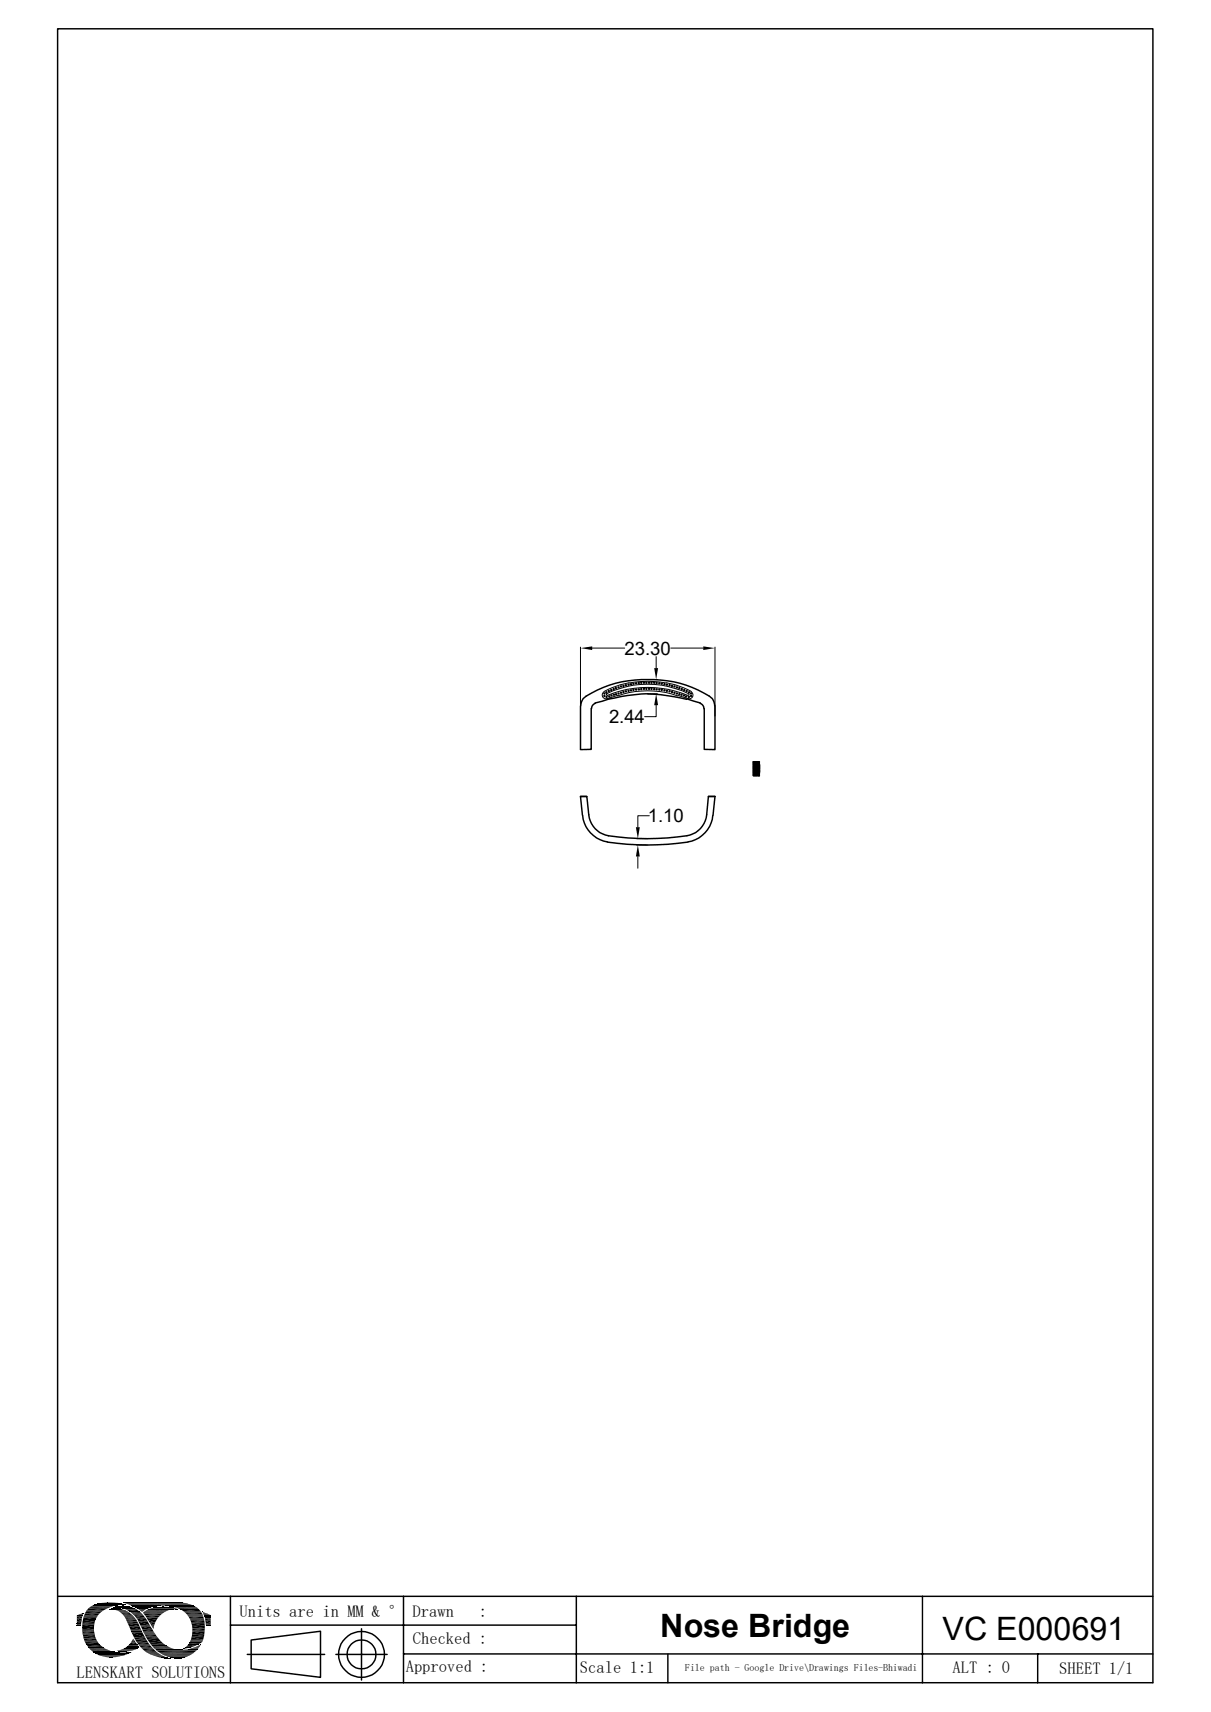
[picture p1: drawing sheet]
<svg xmlns="http://www.w3.org/2000/svg" width="210mm" height="297mm" viewBox="0 0 210 297" stroke-linecap="round" stroke-linejoin="round" font-family="sans-serif">
<g fill="none" stroke="#000" stroke-width=".25">
<path d="M10 5h189.9v286.9h-189.9zM112.3 117.9a18 18 0 0 0-11.2 3.3l-.3 .6-.1 .7M112.4 117.9a18 18 0 0 1 11.1 3.3l.3 .6 .2 .7M100.7 138.2h1.1l.3 3.2a4.1 4.1 0 0 0 3.4 3.6M100.7 122.5v7.5h1.8v-7.1M101.8 138.2h-1.1l.3 3.2M103.3 122l-.5 .3-.2 .6M105.5 121.3l-2.3 .7M112.4 120.4l-3.5 .2-3.3 .7M112.4 120.4l2.2 .1 4.5 .8M119.1 121.2l2.4 .8M121.4 122l.5 .3 .2 .6"/>
<path d="M122.9 138.2h1.1M124 138.2h-1.1l-.3 3.2a4.1 4.1 0 0 1-3.5 3.6 46 46 0 0 1-13.6 0M124 122.5v7.5h-1.9v-7.1M124 138.2l-.3 3.2M130.6 132.2v2.4h1.1M130.6 132.2h.1M130.6 132.2h1.1M130.8 132.2l-.2 .2M131 132.2l-.4 .3M131.2 132.2l-.6 .5M131.4 132.2l-.8 .7M131.5 132.2l-.9 .9"/>
<path d="M131.7 132.2v2.3M131.7 132.2l-1.1 1.1M131.7 132.4l-1.1 1M131.7 132.5l-1.1 1.1M131.7 134.2l-.4 .4M131.7 134.3l-.2 .3M131.7 132.7l-1.1 1.1M131.7 132.9l-1.1 1.1M131.7 133.1l-1.1 1.1M131.7 133.2l-1.1 1.2M131.7 133.4l-1.1 1.1M131.7 133.6l-.9 1"/>
<path d="M131.7 133.8l-.8 .8M131.7 133.9l-.6 .7M101 141.5a5.1 5.1 0 0 0 4.3 4.5M105.3 146.1a48.3 48.3 0 0 0 14 0M123.6 141.5a5.1 5.1 0 0 1-4.3 4.6M10 276.9h189.9M14.7 279.7h2.9M40 276.9v15M70 276.9v15M99.9 276.9v15M160 276.9v15M14.3 281.7h2.1"/>
<path d="M14.3 283.3h2.1M14.7 284.9h2.4M15 285.5h2.6M24.6 286.1h2.2M24.9 280.1h3.2M25.1 283.8h2.1M25.3 284h2.1M26.1 285.4h2.7M27.2 286.5h6.8M33.1 281.3h2.4M33.4 282.7h2.1M40 281.9h59.9"/>
<path d="M42.9 287h13.4M43.6 284.5l12-1.5v8l-12-1.5zM58.3 287h8.8M62.7 282.6v8.9M70 286.9h129.9M115.8 287v4.9M180 286.9v5"/>
<circle cx="62.7" cy="287" r="2.51"/>
<circle cx="62.7" cy="287" r="4"/>
</g>
<g fill="none" stroke="#000" stroke-width=".17">
<path d="M100.7 112.3v11.9M102.7 112.4h5.6M104.8 120a.67 .67 0 0 0-.3 .8 .67 .67 0 0 0 .8 .4M109.1 118.4l-1.5 .4-2.8 1.1M109.1 118.5l3.2-.3 3.2 .3M112.4 117.9h1.6M113.8 113.9v2M115.6 118.4l1.5 .4 2.7 1.1M116.3 112.4h5.7M119.8 120a.67 .67 0 0 1 .3 .8 .67 .67 0 0 1-.8 .4l-.4-.1M124 112.3v11.9M105.2 120.4a16 16 0 0 1 14.3 0l-.2 .2"/>
<path d="M105.2 120.4v.1l.1 .1M105.3 120.7a18.2 18.2 0 0 1 14 0M105.8 121.1l-.5 .1M107.1 120.6l-1.4 .5M107.1 120.7a15.7 15.7 0 0 1 10.4 0M112.4 120.4h1.6M113.8 122.3v2h-2M117.6 120.6l1.3 .5M110.4 145.5h1.9M110.4 146.6h1.9M110.6 148.6v2M112.6 141.5h-2v2"/>
<path d="M14.7 279.9h2.6M15 279.4h3M15.3 279h3.5M15.7 278.7h3.9M15.9 278.6h4M16 278.6h4.2M16 278.5h4.4M16.2 278.5h4.3M16.3 278.4h5.5M16.4 278.4h5.4M16.5 278.3h5.1M16.7 278.3h4.7"/>
<path d="M16.9 278.2h4.3M17.1 278.2h3.9M17.5 278.1h3M17.6 278.1h2.9M19 279.2h2.1M19.1 279.2h2.2M19.7 278.8l3.3 .1M19.8 278.8h3M19.8 278.8h2.9M19.9 278.7h2.7M20.2 278.7h2.2M20.6 279h2.7"/>
<path d="M21.3 279h2M21.3 279.1h2.4M21.3 278h10.3M21.4 278.1h10.5M21.5 278.1h11M21.8 278h7.4M21.8 278.2h10.8M21.8 278.4h-5.6M22 278.3h10.9M22.2 278.3h10.8M22.3 278.4h10.9M22.5 278.4h10.8"/>
<path d="M22.6 278.5h11M22.8 278.6h10.8M22.8 278.6h5.1M22.9 278.6h4.4M23 278.7h4.2M23.2 278.8h3.3M23.4 278.8h2.8M23.5 278.9h2.5M23.7 279h2.1M24.8 279.8h3.7M24.8 279.8h3.5M24.8 279.9h3.4"/>
<path d="M24.9 279.7h3.8M25 279.6h3.7M25.1 279.5h4M25.4 279.4h3.8M25.4 279.3h4.2M25.7 279.2h4.2M26 279.1h4.8M26.2 279h4.4M26.2 279h4.2M26.6 278.9h3.5M26.8 278.9h3.1M27.1 278.8h2.6"/>
<path d="M27.3 278.8h2.2M28.7 278.6h5M29.3 278.6h4.4M29.4 278.7h4.5M30.1 278.8h4M30.4 278.9h3.8M30.7 279h3.7M30.8 279.2h-5M31 279.1h3.5M31.2 279.2h3.3M31.9 279.7h3M32.1 279.8h2.9"/>
<path d="M14.3 282.3h2M14.3 282.8h2M14.3 283h2M14.3 283.1h2M14.3 283.5h2.1M14.4 281h2.2M14.5 280.5h2.3M14.5 284.2h2.1M14.6 284.7h2.3M15 285.3h2.3M15.3 285.8h2.7M15.4 285.9h2.6"/>
<path d="M15.4 285.9h2.8M15.5 286h2.8M15.6 286.1h3M15.7 286.3h3.3M15.9 286.4h3.1M15.9 286.4h3.6M16 286.6h3.9M16.2 286.6h3.7M16.2 286.6h4.2M16.3 286.7h4.4M16.3 286.7h5.2M16.3 286.8h6.3"/>
<path d="M16.6 286.9h5.8M16.6 286.9h5.7M16.7 287h5.5M16.9 287h5M17 287.1h4.8M17.1 287.1h4.6M17.1 287.2h4.5M17.4 287.3h4M17.7 287.3h3.2M17.9 287.4h2.8M20.2 286.4h2.7M20.2 286.4h2.5"/>
<path d="M20.5 286.3h2.6M20.7 286.2h2.8M21.1 286.2h2.5M21.2 286.1h2.6M21.5 285.9h2.5M21.5 286h2.3M21.8 285.8h2.3M21.9 285.7h2.2M22 285.7h2M22 285.6h2M24.1 285.8h-2.3M25.1 280.2h2.7"/>
<path d="M25.4 280.6h2M25.4 286.8h2.1M26.1 285.2h2.4M26.3 285.5h2.6M26.4 285.6h2.7M26.5 285.7h2.8M26.5 285.8h3.1M26.7 285.9h3.1M26.8 286h3.3M26.8 286.1h3.4M26.9 286.1h3.6M27 286.2h4.1"/>
<path d="M27.1 286.2h4.6M27.1 286.3h7.1M27.1 286.3h7M27.6 286.7h6.1M27.8 286.9h5.7M27.9 286.9h5.5M28 287h5.3M28.2 287.1h5M28.5 287.2h4.4M28.8 287.3h3.9M29 287.5h3.4M29.5 287.5h2.6"/>
<path d="M29.6 287.6h2.4M31.7 286.2h2.5M32.4 280.1h2.7M32.5 280.2h2.7M32.6 280.3h2.6M32.6 280.4h2.6M32.7 280.5h2.6M32.8 285h2.1M32.8 285.1h2M32.9 285h2.1M32.9 280.9h2.5M32.9 284.9h2.2"/>
<path d="M32.9 284.9h2.1M32.9 284.8h2.2M33 284.7h2.1M33 284.6h2.2M33.1 284.5h2.1M33.1 284.6h2.1M33.1 281.5h2.4M33.2 283.9h2.2M33.4 282.5h2.1"/>
<circle cx="105.6" cy="119.9" r=".12"/>
<circle cx="106" cy="119.7" r=".12"/>
<circle cx="106.4" cy="119.5" r=".12"/>
<circle cx="106.8" cy="119.4" r=".12"/>
<circle cx="107.3" cy="119.2" r=".12"/>
<circle cx="107.7" cy="119.1" r=".12"/>
<circle cx="108.1" cy="119" r=".12"/>
<circle cx="108.5" cy="118.9" r=".12"/>
<circle cx="108.5" cy="119.9" r=".12"/>
<circle cx="109" cy="118.8" r=".12"/>
<circle cx="109" cy="119.8" r=".12"/>
<circle cx="109.4" cy="119.8" r=".12"/>
<circle cx="109.4" cy="118.7" r=".12"/>
<circle cx="109.9" cy="118.6" r=".12"/>
<circle cx="109.9" cy="119.7" r=".12"/>
<circle cx="110.3" cy="119.6" r=".12"/>
<circle cx="110.3" cy="118.5" r=".12"/>
<circle cx="110.8" cy="118.5" r=".12"/>
<circle cx="110.8" cy="119.6" r=".12"/>
<circle cx="111.2" cy="118.4" r=".12"/>
<circle cx="111.2" cy="119.5" r=".12"/>
<circle cx="111.7" cy="118.4" r=".12"/>
<circle cx="111.7" cy="119.5" r=".12"/>
<circle cx="112.1" cy="119.5" r=".12"/>
<circle cx="112.1" cy="118.4" r=".12"/>
<circle cx="112.6" cy="119.5" r=".12"/>
<circle cx="112.6" cy="118.4" r=".12"/>
<circle cx="113" cy="118.4" r=".12"/>
<circle cx="113" cy="119.5" r=".12"/>
<circle cx="113.5" cy="118.4" r=".12"/>
<circle cx="113.5" cy="119.5" r=".12"/>
<circle cx="113.9" cy="119.6" r=".12"/>
<circle cx="113.9" cy="118.5" r=".12"/>
<circle cx="114.3" cy="119.6" r=".12"/>
<circle cx="114.3" cy="118.5" r=".12"/>
<circle cx="114.8" cy="119.7" r=".12"/>
<circle cx="114.8" cy="118.6" r=".12"/>
<circle cx="115.2" cy="118.7" r=".12"/>
<circle cx="115.2" cy="119.8" r=".12"/>
<circle cx="115.7" cy="118.8" r=".12"/>
<circle cx="115.7" cy="119.8" r=".12"/>
<circle cx="116.1" cy="119.9" r=".12"/>
<circle cx="116.1" cy="118.9" r=".12"/>
<circle cx="116.5" cy="119" r=".12"/>
<circle cx="117" cy="119.1" r=".12"/>
<circle cx="117.4" cy="119.2" r=".12"/>
<circle cx="117.8" cy="119.4" r=".12"/>
<circle cx="118.2" cy="119.5" r=".12"/>
<circle cx="118.7" cy="119.7" r=".12"/>
<circle cx="119.1" cy="119.9" r=".12"/>
<circle cx="104.8" cy="120.3" r=".12"/>
<circle cx="104.8" cy="120.7" r=".12"/>
<circle cx="105.2" cy="120.1" r=".12"/>
<circle cx="105.2" cy="120.9" r=".12"/>
<circle cx="105.7" cy="120.8" r=".12"/>
<circle cx="106" cy="120.6" r=".12"/>
<circle cx="106.5" cy="120.5" r=".12"/>
<circle cx="106.9" cy="120.4" r=".12"/>
<circle cx="107.3" cy="120.3" r=".12"/>
<circle cx="107.7" cy="120.2" r=".12"/>
<circle cx="108.1" cy="120.1" r=".12"/>
<circle cx="116.5" cy="120.1" r=".12"/>
<circle cx="117" cy="120.2" r=".12"/>
<circle cx="117.4" cy="120.3" r=".12"/>
<circle cx="117.8" cy="120.4" r=".12"/>
<circle cx="118.2" cy="120.5" r=".12"/>
<circle cx="118.6" cy="120.6" r=".12"/>
<circle cx="119" cy="120.8" r=".12"/>
<circle cx="119.5" cy="120.9" r=".12"/>
<circle cx="119.5" cy="120.1" r=".12"/>
<circle cx="119.8" cy="120.3" r=".12"/>
<circle cx="119.8" cy="120.7" r=".12"/>
</g>
<g fill="#000">
<path d="M100.7 112.4l2-.3v.7zM113.5 115.9h.6l-.3 2zM122 112.1l2 .3-2 .4zM113.8 120.4l.3 1.9h-.6zM110.6 146.6l.4 2h-.7zM110.3 143.5h.7l-.4 2zM14.3 279.9h.1zM13.8 280l.5-.1 .1 .1zM14.3 279.9h.1v.1zM14.4 279.9l.1-.1zM18.3 278h1.6zM18.7 278h1.2z"/>
<path d="M19.1 279.1h1.9zM19.2 279.1h1.8zM19.2 279.1h1.7zM19.4 279.1h1.5zM19.5 279.1h1zM19.4 279.1h1.2zM19.5 279.1h1.1zM19.6 279.1h.9zM19.6 279.2l1.9 .1zM19.7 278.8h.2zM19.6 279.1h.8zM19.8 279.1h.6z"/>
<path d="M20 279.3l1.7 .1zM19.8 279.1h.4zM20.1 279l.1 .1zM20.2 279.4h1.6zM20.4 279.4l1.7 .2h-1.4zM20.4 279.4h1.4l.3 .2zM20.5 278.7h1.8zM20.5 278.7h1.7zM20.6 278.6l1.6 .1zM20.7 279.6l1.7 .1h-1.5zM20.7 279.6h1.4l.3 .1zM20.6 278.6h1.4z"/>
<path d="M20.9 278.6h1.1zM20.9 279.7l1.6 .1zM21 279.8l1.7 .2h-1.4zM21 279.8h1.5l.2 .2zM21.2 278.6h.3zM20.9 278.6h.8zM21.2 278.6h.5zM21.5 278.4h.3zM21.8 279.2h1.9zM22.4 279.6h1.9zM22.5 279.6h1.8zM22.5 279.6l1.8 .1z"/>
<path d="M22.6 279.7l2 .2h-1.7zM22.6 279.7h1.7l.3 .2zM22.9 279.9l1.9 .2h-1.7zM22.9 279.9h1.7l.2 .2zM23.7 279l1.9 .1zM23.8 279.1h1.8zM23.8 279.1h1.6zM24 279.1h1.4zM24 279.1l1.3 .1zM24 279.2l1 .2h-.7zM24 279.2h1.3l-.3 .2zM24.3 279.4l.6 .1z"/>
<path d="M24.3 279.4h.7zM24.4 279.5l.3 .1zM24.4 279.5h.5zM24.6 279.6v.1zM24.6 279.6h.1zM27.5 278.8h2zM27.5 278.8h1.9zM28.2 278.8h1.2zM28.2 278.8h.7zM30.4 279.2h.4zM30.4 279.2h.5zM30.7 279.2h.2z"/>
<path d="M30.9 278h.2zM35.1 279.7h.2zM35.1 279.7l.5 .1h-.4zM35.1 279.7l.5 .1zM35.2 279.8l.8 .2h-.7zM35.2 279.8l.8 .2zM35.3 280l1 .1h-1zM35.3 280h.7l.3 .1zM13.3 280.2h1.1zM13.3 280.2l1 .1zM13.3 280.3l1 .1h-1zM13.3 280.3h1v.1z"/>
<path d="M13.3 280.4l.9 .4h-.9zM13.3 280.4h1l-.1 .4zM13.3 280.8h.9zM13.3 280.8l.8 .5h-.8zM13.3 280.8h.9l-.1 .5zM13.3 281.3l.8 .4h-.8zM13.3 281.3h.8v.4zM13.3 281.7h.8zM13.3 281.7l.8 .2h-.8zM13.3 281.7h.8v.2zM13.3 281.9h.8zM13.3 281.9l.8 .1z"/>
<path d="M13.4 280.2h1zM13.7 280.1l.7 .1zM13.7 280.1h.7zM13.8 280h.6zM14.3 282.3l2 .4h-2zM14.3 282.3h2v.4zM18.3 287.4l1.9 .1zM18.3 287.4h1.9zM18.4 287.5h1.1zM18.4 287.5h1.8zM18.9 287.5h.6zM19 287.5h.5z"/>
<path d="M20.4 286.4l1.9 .1zM20.4 286.4h2zM20.6 286.5h1.5zM20.6 286.5h1.7zM20.7 286.5h1.1zM20.7 286.5h1.4zM21 286.5h.6zM21 286.5h.8zM21.3 280l1.7 .2h-1.6zM21.3 280h1.4l.3 .2zM21.3 286.5h.3zM21.4 286.5h.2z"/>
<path d="M21.4 280.2l1.8 .3h-1.6zM21.4 280.2h1.6l.2 .3zM21.6 280.5h1.6zM21.6 280.5l1.8 .2h-1.7zM21.6 280.5h1.6l.2 .2zM21.7 280.7l1.8 .1h-1.7zM21.7 280.7h1.7l.1 .1zM21.8 280.8l1.8 .2h-1.7zM21.8 280.8h1.7l.1 .2zM21.9 281l1.8 .1zM21.9 281.1l1.9 .2h-1.8zM21.9 281.1h1.8l.1 .2z"/>
<path d="M21.5 286.7h1.1zM21.9 286.7h.7zM22 281.3l1.8 .1zM22 286.7h.6zM22.1 281.4l1.9 .3h-1.8zM22.1 281.4h1.7l.2 .3zM22.1 285.6l1.9 .1zM22.1 285.6h1.9zM22.2 281.7l2 .5h-1.8zM22.2 281.7h1.8l.2 .5zM22.2 285.5l1.8 .1zM22.2 285.5h1.7z"/>
<path d="M22.2 286.7h.5zM22.3 286.7h.4zM22.4 286.7h.3zM22.4 282.2l2.1 .5h-1.9zM22.4 282.2h1.8l.3 .5zM22.4 285.3h1.4zM22.4 285.3l1.5 .2h-1.7zM22.4 285.3h1.4l.1 .2zM22.6 286.6h.2zM22.6 282.7l1.9 .1zM22.7 282.8l1.9 .1zM22.7 282.9l1.9 .1z"/>
<path d="M22.7 285l1.1 .3h-1.4zM22.7 285h.9l.2 .3zM22.7 283h1.9zM22.7 284.9l.9 .1zM22.8 283l1.9 .2h-1.9zM22.8 283h1.8l.1 .2zM22.8 283.2l2.3 .9h-1.9zM22.8 283.2h1.9l.4 .9zM22.9 284.7l.6 .2h-.8zM22.9 284.7h.5l.1 .2zM22.6 286.6h.3zM22.9 284.6l.5 .1h-.5z"/>
<path d="M22.9 284.6h.4l.1 .1zM23 284.4h.2zM23 284.4l.3 .2h-.4zM23 284.4l.3 .2zM23.1 284.4h.1zM23.1 280.1l1.8 .2h-1.5zM23.1 280.1h1.7l.1 .2zM23.4 280.3l1.8 .4h-1.6zM23.4 280.3h1.5l.3 .4zM23.6 280.7l1.7 .1zM23.7 280.8l1.9 .4h-1.6zM23.7 280.8h1.6l.3 .4z"/>
<path d="M24 281.2l1.6 .1zM24 281.3l2 .7h-1.7zM24 281.3h1.6l.4 .7zM24.3 282l1.8 .2h-1.7zM24.3 282h1.7l.1 .2zM24.4 282.2l2 .5h-1.7zM24.4 282.2h1.7l.3 .5zM24.7 282.7l1.9 .3h-1.8zM24.7 282.7h1.7l.2 .3zM24.8 283l1.9 .2h-1.8zM24.8 283h1.8l.1 .2zM24.9 283.2h1.8z"/>
<path d="M24.9 283.2l1.9 .1zM24.9 283.3h1.9zM25 283.3l1.9 .1zM25 283.4l2 .1h-1.9zM25 283.4h1.9l.1 .1zM25.1 283.5l1.9 .1zM25.4 280.6l2 .1zM25.4 280.7l1.7 .4h-1.4zM25.4 280.7h2l-.3 .4zM25.5 284.4l2.5 .5h-2.1zM25.5 284.4h2.1l.4 .5zM25.7 281.1l1.2 .4h-.9z"/>
<path d="M25.7 281.1h1.4l-.2 .4zM25.8 286.9l2 .1h-1.7zM25.8 286.9h1.7l.3 .1zM26 281.5l.9 .1zM26 281.6l.8 .3h-.6zM26 281.6h.9l-.1 .3zM26.1 287l2 .2h-1.5zM26.1 287h1.7l.3 .2zM26.2 281.9l.5 .2h-.4zM26.2 281.9h.6l-.1 .2zM26.3 282.1l.4 .1h-.3zM26.3 282.1h.4v.1z"/>
<path d="M26.4 282.2l.2 .3zM26.4 282.2h.3l-.1 .3zM26.5 282.5l.1 .1zM26.6 287.2l1.7 .1zM26.8 287.3l1.9 .2h-1.2zM26.8 287.3h1.5l.4 .2zM27.5 287.5h1.3zM27.6 287.5l1.4 .1zM28 287.6h1.1zM28.1 287.6l1.1 .1zM28.2 287.7h1.1zM28.5 287.7h.9z"/>
<path d="M28.6 287.7h.9zM29 287.7h.5zM29.2 287.7h.3zM29.3 287.7h.2zM29.6 287.5l2 .2zM30.2 287.7h1.3zM30.2 287.7h1.4zM30.4 287.7h.9zM30.4 287.7h1.1zM30.5 287.7h.5zM30.5 287.7h.8zM30.7 287.7h.3z"/>
<path d="M31.8 286h.2zM31.8 286h.1zM31.8 286h.4zM31.9 286h.4zM32.1 285.8h.8zM32.1 285.8h.9zM31.9 286l.2-.2 .2 .2zM32.1 285.8h.8l-.6 .2zM32.1 285.8h1zM32.2 285.8h.9zM32.3 286.2h1.9zM32.2 285.8l.2-.2 .7 .2z"/>
<path d="M32.4 285.6h1.3l-.6 .2zM32.5 285.5l1.2 .1zM32.5 285.5h1.3zM32.6 286.1h1.6zM32.7 285.2l1.1 .3h-1.3zM32.7 285.2h1.8l-.7 .3zM32.7 286.1h1.5zM32.7 285.2h1.8zM32.8 285l2 .1zM32.8 285.1l1.7 .1h-1.8zM32.8 285.1h2l-.3 .1zM32.8 286.1h1.5z"/>
<path d="M33.1 286h1.3zM33.2 281.6l2.3 .5h-2.2zM33.2 281.6h2.3v.5zM33.2 284l2 .5h-2.1zM33.2 284h2.1l-.1 .5zM33.2 286h1.2zM33.4 283l2 .5h-2.1zM33.4 283h2.1l-.1 .5zM33.4 285.9h1zM33.6 285.8h.9zM33.7 285.8h.8zM33.9 285.7h.6z"/>
<path d="M34.1 285.7h.5zM34.1 285.7l.3-.2 .2 .2zM34.4 285.5h.3l-.1 .2zM34.4 285.5l.3-.1v.1zM34.7 285.4v.1zM34.7 285.4l.1-.1zM35.3 280.1l1.1 .1zM35.3 280.2h1.2zM35.3 280.2l1.2 .1zM35.4 280.3l1.1 .1h-1.1zM35.4 280.3h1.1v.1zM35.4 280.4h1.1z"/>
<path d="M35.5 280.4l1 .2h-1zM35.5 280.4h1v.2zM35.5 280.6h1zM35.5 280.6l1 .1zM35.6 280.7l.9 .1zM35.6 280.8l.9 .3h-.9zM35.6 280.8h.9v.3zM35.6 281.1h.9zM35.6 281.1l.9 .5h-.8zM35.6 281.1h.9v.5zM35.7 281.6l.8 .2h-.8zM35.7 281.6h.8v.2z"/>
<path d="M35.7 281.8l.8 .2h-.8zM35.7 281.8h.8v.2zM35.7 282h.8zM35.7 282l.8 .1zM35.8 282.1h.7zM35.9 282.1h.6zM36 282.1h.5zM36.4 282.1h.1z"/>
</g>
<g fill="none" stroke="#000" stroke-width=".21">
<path d="M14.9 279.5h3M15.5 278.8h3.9M32.2 279.9h2.9M14.3 281.5h2.1M14.5 280.4h2.5M15.2 285.7h2.7M24 285.4h2.1M24.4 285.9h2.1M24.9 286.4h2.1M25.1 286.6h2.2M25.4 284.2h2.2M33 281.1h2.4"/>
<path d="M33.4 282.9h2.1"/>
</g>
<path d="M15.1 279.2h3.5M21.9 279.4h2.3M31.4 279.4h3.4M14.4 284h2.2M14.6 280.1h2.7M23.2 284.2h2.1M25.9 285h2.5M33.3 283.7h2.1" fill="none" stroke="#000" stroke-width=".34"/>
<path d="M14.4 283.7h2.1M14.8 285.2h2.5M23.4 284.5h2.1M23.6 284.8h2.1M23.8 285.1h2.1M24.2 285.6h2.1M25.2 280.4h2.6M32.7 280.6h2.6" fill="none" stroke="#000" stroke-width=".3"/>
<path d="M14.3 282.1h2M14.4 280.8h2.4M33.3 282.3h2.2" fill="none" stroke="#000" stroke-width=".42"/>
<path d="M14.3 281.2h2.3M14.5 284.5h2.3" fill="none" stroke="#000" stroke-width=".38"/>
<g font-size="5.6">
<text x="114.5" y="283.9">Nose Bridge</text>
<text x="163.4" y="284.5">VC E000691</text>
</g>
<g font-size="3.2">
<text x="108.3" y="113.6">23.30</text>
<text x="105.6" y="125.5">2.44</text>
<text x="112.4" y="142.6">1.10</text>
</g>
<g font-size="2.9">
<text x="41.5" y="280.6">Units are in MM &amp; °</text>
<text x="71.5" y="280.6">Drawn</text>
<text x="83" y="280.6">:</text>
<text x="71.6" y="285.2">Checked :</text>
<text x="13.3" y="291.1">LENSKART SOLUTIONS</text>
<text x="70.4" y="290.1">Approved :</text>
<text x="100.6" y="290.3">Scale 1:1</text>
<text x="165.2" y="290.3">ALT : 0</text>
<text x="183.7" y="290.4">SHEET 1/1</text>
</g>
<text font-size="1.7" x="118.8" y="289.9">File path - Google Drive\Drawings Files-Bhiwadi</text>
</svg>
